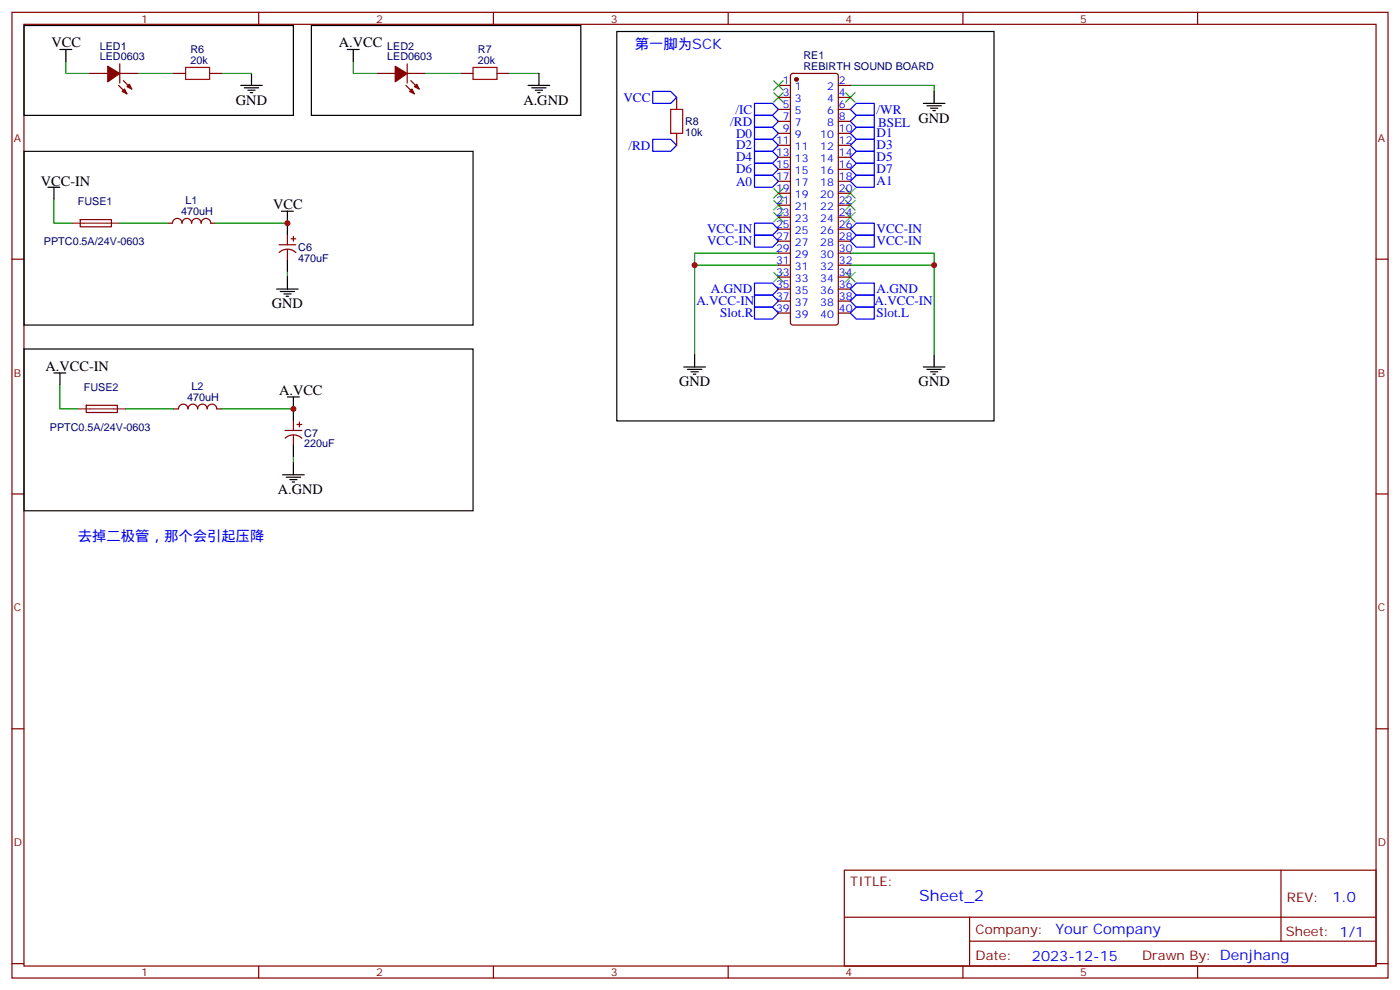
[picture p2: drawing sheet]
<svg xmlns="http://www.w3.org/2000/svg" width="412mm" height="292mm" viewBox="0 0 412 292" stroke-linecap="round" stroke-linejoin="round" font-family="sans-serif">
<g fill="none" stroke="#870000" stroke-width=".35">
<path d="M3.5 3.6h405.4v284.4h-405.4zM7.1 7.2h398.2v277.2h-398.2zM35.3 18.8v5.6M76.2 3.6v3.6M119.9 18.8v5.6M145.3 3.6v3.6M214.5 3.6v3.6M283.6 3.6v3.6M352.8 3.6v3.6M26.5 21.6h5.2M34.9 25.2l2.5 2.4M35.3 21.6h5.3"/>
<path d="M36.3 23.7l2.5 2.5M51.2 21.6h3.5M61.7 21.6h3.6M111.1 21.6h5.3M119.6 25.2l2.5 2.4M119.9 21.6h5.3M121 23.7l2.5 2.5M135.8 21.6h3.5M146.4 21.6h3.5M199.3 28.7v3.5M199.3 39.3v3.5M229.3 25.2h3.5"/>
<path d="M229.3 28.7h3.5M229.3 32.2h3.5M229.3 35.7h3.5M229.3 39.3h3.5M233.1 21.8l.4-.2h12.7l.5 .2 .2 .5v72.7l-.2 .5-.5 .2h-12.7l-.5-.2-.2-.5v-72.7zM246.9 25.2h3.6M246.9 28.7h3.6M246.9 32.2h3.6M246.9 35.7h3.6M246.9 39.3h3.6M229.3 42.8h3.5M229.3 46.3h3.5"/>
<path d="M229.3 49.8h3.5M229.3 53.4h3.5M229.3 56.9h3.5M246.9 42.8h3.6M246.9 46.3h3.6M246.9 49.8h3.6M246.9 53.4h3.6M246.9 56.9h3.6M3.5 76.3h3.6M23.6 64.7h9.2v2l-9.1 .1zM49.4 65.7h1.4a1.41 1.41 0 0 1 1.4-1.4 1.41 1.41 0 0 1 1.4 1.4M53.6 65.7a1.41 1.41 0 0 1 1.4-1.4 1.41 1.41 0 0 1 1.4 1.4"/>
<path d="M56.4 65.7a1.41 1.41 0 0 1 1.5-1.4 1.41 1.41 0 0 1 1.4 1.4M59.3 65.7a1.41 1.41 0 0 1 1.4-1.4 1.41 1.41 0 0 1 1.4 1.4M62.1 65.7h1.4M82.2 72.1h4.9M82.2 74.3a3.5 3.5 0 0 1 4.9 .1M84.7 69.3v2.8M84.7 73.5v2.8M85.7 70.3h1.4M86.4 69.6v1.4M229.3 78.1h3.5M229.3 74.5h3.5M229.3 71h3.5"/>
<path d="M229.3 67.5h3.5M229.3 64h3.5M229.3 60.4h3.5M246.9 78.1h3.6M246.9 74.5h3.6M246.9 71h3.6M246.9 67.5h3.6M246.9 64h3.6M246.9 60.4h3.6M405.3 76.3h3.6M229.3 92.2h3.5M229.3 88.7h3.5"/>
<path d="M229.3 85.1h3.5M229.3 81.6h3.5M246.9 92.2h3.6M246.9 88.7h3.6M246.9 85.1h3.6M246.9 81.6h3.6M25.4 119.4l9.1-.1 .1 2.1-9.2 .1zM51.2 120.4h1.4a1.41 1.41 0 0 1 1.4-1.4 1.41 1.41 0 0 1 1.4 1.4 1.41 1.41 0 0 1 1.4-1.4 1.41 1.41 0 0 1 1.4 1.4 1.41 1.41 0 0 1 1.4-1.4 1.41 1.41 0 0 1 1.4 1.4 1.41 1.41 0 0 1 1.4-1.4 1.41 1.41 0 0 1 1.5 1.4h1.4M84 126.8h4.9M84 129a3.5 3.5 0 0 1 4.9 .1M86.4 123.9v2.9M86.4 128.2v2.8"/>
<path d="M87.5 125h1.4M88.2 124.3v1.4M3.5 145.5h3.6M405.3 145.5h3.6M3.5 214.6h3.6M405.3 214.6h3.6M248.7 256.2h156.6v28.2h-156.6zM377.3 256.2v20.9M248.7 270.1h156.5M285.6 277.1h119.6M285.6 270.1v14.1M3.5 283.7h3.6"/>
<path d="M76.2 284.4v3.6M145.3 284.4v3.6M214.5 284.4v3.6M283.6 284.4v3.6M352.8 284.4v3.6M405.3 283.7h3.6"/>
</g>
<g fill="none" stroke="#00f" stroke-width=".35">
<path d="M192.3 26.9h5.3l1.7 1.8-1.7 1.7h-5.3zM222.2 37.5h5.3l1.8 1.8-1.8 1.7h-5.3zM222.2 34h5.3l1.8 1.7-1.8 1.8h-5.3zM222.2 30.4h5.3l1.8 1.8-1.8 1.8h-5.3zM252.2 37.5h5.3v3.5h-5.3l-1.7-1.7zM252.2 30.4h5.3v3.6h-5.3l-1.7-1.8zM252.2 34h5.3v3.5h-5.3l-1.7-1.8zM192.3 41h5.3l1.7 1.8-1.7 1.8h-5.3zM222.2 51.6h5.3l1.8 1.8-1.8 1.7h-5.3zM222.2 48.1h5.3l1.8 1.7-1.8 1.8h-5.3zM222.2 44.6h5.3l1.8 1.7-1.8 1.8h-5.3zM222.2 41h5.3l1.8 1.8-1.8 1.8h-5.3z"/>
<path d="M252.2 51.6h5.3v3.5h-5.3l-1.7-1.7zM252.2 48.1h5.3v3.5h-5.3l-1.7-1.8zM252.2 44.6h5.3v3.5h-5.3l-1.7-1.8zM252.2 41h5.3v3.6h-5.3l-1.7-1.8zM222.2 69.3h5.3l1.8 1.7-1.8 1.8h-5.3zM222.2 65.7h5.3l1.8 1.8-1.8 1.8h-5.3zM252.2 69.3h5.3v3.5h-5.3l-1.7-1.8zM252.2 65.7h5.3v3.6h-5.3l-1.7-1.8zM222.2 90.4h5.3l1.8 1.8-1.8 1.7h-5.3zM222.2 86.9h5.3l1.8 1.8-1.8 1.7h-5.3zM222.2 83.4h5.3l1.8 1.7-1.8 1.8h-5.3zM250.5 88.7l1.7-1.8h5.3v3.5h-5.3z"/>
<path d="M250.5 92.2l1.7-1.8h5.3v3.5h-5.3zM252.2 83.4h5.3v3.5h-5.3l-1.7-1.8z"/>
</g>
<g fill="none" stroke="#000" stroke-width=".35">
<path d="M7.1 7.5h79.3v26.5h-79.3zM17.6 14.6h3.6M19.4 14.6v3.5M91.7 7.5h79.4v26.5h-79.4zM102.3 14.6h3.5M104.1 14.6v3.5M181.7 9.3h111.1v114.6h-111.1zM70.9 25.2h6.4M72 25.9h4.2M73 26.6h2.1M73.7 27.3h.7M74.1 21.6v3.6"/>
<path d="M155.6 25.2h6.3M156.6 25.9h4.3M157.7 26.6h2.1M158.4 27.3h.7M158.7 21.6v3.6M272 30.4h6.3M273 31.2h4.3M274.1 31.9h2.1M274.8 32.6h.7M275.2 26.9v3.5M7.1 44.6h132.2v51.1h-132.2zM14.1 55.1h3.5"/>
<path d="M15.9 55.1v3.6M82.9 62.2h3.5M84.7 62.2v7.1M84.7 76.3v3.5M81.5 85.1h6.3M82.5 85.8h4.3M83.6 86.5h2.1M84.3 87.2h.7M84.7 81.6v3.5M7.1 102.8h132.2v47.6h-132.2zM15.9 109.8h3.5M17.6 109.8v3.5"/>
<path d="M84.7 116.9h3.5M86.4 116.9v7M201.4 108.1h6.4M202.5 108.8h4.2M203.6 109.5h2.1M204.3 110.2h.7M204.6 104.5v3.6M272 108.1h6.3M273 108.8h4.3M274.1 109.5h2.1M274.8 110.2h.7M275.2 104.5v3.6"/>
<path d="M83.3 139.8h6.3M86.4 131v3.5M86.4 136.3v3.5M84.3 140.5h4.2M85.4 141.2h2.1M86.1 141.9h.7"/>
</g>
<g fill="none" stroke="#008700" stroke-width=".35">
<path d="M19.4 18.1v3.5h7.1M104.1 18.1v3.5h7M40.6 21.6h10.6M65.3 21.6h8.8M125.2 21.6h10.6M149.9 21.6h8.8M250.5 25.2h24.7v1.7M15.9 58.7v7h5.3M35.3 65.7h14.1M63.5 65.7h21.2M84.7 79.8v1.8M204.6 78.1h24.7"/>
<path d="M229.3 74.5h-24.7v30M250.5 74.5h24.7v30M250.5 78.1h24.7M17.6 113.3v7.1h5.3M37 120.4h14.2M65.3 120.4h21.1M86.4 134.5v1.8"/>
</g>
<g fill="none" stroke="#3c3" stroke-width=".35">
<path d="M227.9 27.3l2.8 2.8M227.9 23.7l2.8 2.9M230.7 27.3l-2.8 2.8M230.7 23.7l-2.8 2.9M249.1 27.3l2.8 2.8M251.9 27.3l-2.8 2.8M227.9 59l2.8 2.8M227.9 55.5l2.8 2.8M230.7 59l-2.8 2.8M230.7 55.5l-2.8 2.8M249.1 59l2.8 2.8M249.1 55.5l2.8 2.8"/>
<path d="M251.9 59l-2.8 2.8M251.9 55.5l-2.8 2.8M227.9 62.5l2.8 2.9M230.7 62.5l-2.8 2.9M249.1 62.5l2.8 2.9M251.9 62.5l-2.8 2.9M227.9 80.2l2.8 2.8M230.7 80.2l-2.8 2.8M249.1 80.2l2.8 2.8M251.9 80.2l-2.8 2.8"/>
</g>
<path d="M21.2 65.7h14.1M22.9 120.4h14.1" fill="none" stroke="#8c2424" stroke-width=".35"/>
<path d="M54.7 19.9h7v3.5h-7zM139.3 19.9h7.1v3.5h-7.1zM197.6 32.2h3.5v7.1h-3.5z" fill="none" stroke="#a10000" stroke-width=".35"/>
<g fill="#870000" stroke="#870000" stroke-width=".35">
<path d="M31.7 19.5l3.6 2.1-3.6 2.5z"/>
<path d="M36.7 26.2l.7 1.4-1.4-.7z"/>
<path d="M38.1 24.8l.7 1.4-1.4-.7z"/>
<path d="M116.4 19.5l3.5 2.1-3.5 2.5z"/>
<path d="M120.6 26.9l.8-.7 .7 1.4z"/>
<path d="M122.8 24.8l.7 1.4-1.4-.7z"/>
<circle cx="234.6" cy="23.4" r=".53"/>
</g>
<g fill="#c00">
<circle cx="275.2" cy="78.1" r=".88"/>
<circle cx="204.6" cy="78.1" r=".88"/>
<circle cx="84.7" cy="65.7" r=".88"/>
<circle cx="86.4" cy="120.4" r=".88"/>
</g>
<text font-size="4.6" fill="#00f" x="270.8" y="265.3">Sheet_2</text>
<g font-size="4.2">
<text x="15.2" y="13.9">VCC</text>
<text x="99.8" y="13.9">A.VCC</text>
<text x="69.5" y="30.8">GND</text>
<text x="154.2" y="30.8">A.GND</text>
<text x="270.6" y="36.1">GND</text>
<text x="12" y="54.8">VCC-IN</text>
<text x="80.4" y="61.5">VCC</text>
<text x="80.1" y="90.8">GND</text>
<text x="13.4" y="109.1">A.VCC-IN</text>
<text x="200" y="113.7">GND</text>
<text x="270.6" y="113.7">GND</text>
<text x="82.2" y="116.2">A.VCC</text>
<text x="81.8" y="145.5">A.GND</text>
</g>
<g font-size="4.2" fill="#00f">
<text x="187" y="14.6">第一脚为SCK</text>
<text x="22.9" y="159.2">去掉二极管，那个会引起压降</text>
<text x="392.5" y="265.5">1.0</text>
<text x="310.9" y="275">Your Company</text>
<text x="304" y="282.9">2023-12-15</text>
</g>
<g font-size="3.9" fill="#00f">
<text x="183.6" y="29.9">VCC</text>
<text x="216.6" y="33.5">/IC</text>
<text x="258.2" y="33.5">/WR</text>
<text x="215.1" y="37">/RD</text>
<text x="216.8" y="40.5">D0</text>
<text x="258.2" y="40.4">D1</text>
<text x="258.7" y="37.5">BSEL</text>
<text x="185.1" y="44">/RD</text>
<text x="216.8" y="47.5">D4</text>
<text x="216.8" y="44">D2</text>
<text x="258.2" y="47.5">D5</text>
<text x="258.2" y="44">D3</text>
<text x="216.8" y="51">D6</text>
<text x="258.2" y="51">D7</text>
<text x="216.8" y="54.6">A0</text>
<text x="258.2" y="54.5">A1</text>
<text x="208.3" y="68.7">VCC-IN</text>
<text x="258.2" y="68.7">VCC-IN</text>
<text x="208.3" y="72.3">VCC-IN</text>
<text x="258.2" y="72.3">VCC-IN</text>
<text x="205.1" y="89.9">A.VCC-IN</text>
<text x="209.4" y="86.4">A.GND</text>
<text x="257.6" y="89.9">A.VCC-IN</text>
<text x="258.2" y="86.4">A.GND</text>
<text x="212.2" y="93.4">Slot.R</text>
<text x="258.2" y="93.5">Slot.L</text>
</g>
<g font-size="3.9" fill="#800">
<text x="250.5" y="260.8">TITLE:</text>
<text x="379.1" y="265.5">REV:</text>
<text x="287.4" y="275">Company:</text>
<text x="378.7" y="275.6">Sheet: 1/1</text>
<text x="287.4" y="282.7">Date:</text>
<text x="336.4" y="282.8">Drawn By: Denjhang</text>
</g>
<g font-size="3.2" fill="#800">
<text x="41.6" y="6.6">1</text>
<text x="110.8" y="6.6">2</text>
<text x="179.9" y="6.6">3</text>
<text x="249.1" y="6.6">4</text>
<text x="318.2" y="6.6">5</text>
<text x="4.1" y="41.7">A</text>
<text x="405.9" y="41.7">A</text>
<text x="4.1" y="110.9">B</text>
<text x="405.9" y="110.9">B</text>
<text x="4.1" y="180">C</text>
<text x="405.9" y="180">C</text>
<text x="4.1" y="249.2">D</text>
<text x="405.9" y="249.2">D</text>
<text x="41.6" y="287.4">1</text>
<text x="110.8" y="287.4">2</text>
<text x="179.9" y="287.4">3</text>
<text x="249.1" y="287.4">4</text>
<text x="318.2" y="287.4">5</text>
</g>
<g font-size="3.2" fill="#000080">
<text x="29.4" y="17.7">LED0603</text>
<text x="29.4" y="14.6">LED1</text>
<text x="56.1" y="15.6">R6</text>
<text x="114.1" y="17.7">LED0603</text>
<text x="114.1" y="14.6">LED2</text>
<text x="140.8" y="15.6">R7</text>
<text x="236.7" y="17.4">RE1</text>
<text x="56.1" y="18.8">20k</text>
<text x="140.8" y="18.8">20k</text>
<text x="236.7" y="20.5">REBIRTH SOUND BOARD</text>
<text x="201.8" y="40.1">10k</text>
<text x="201.8" y="36.9">R8</text>
<text x="22.9" y="60.5">FUSE1</text>
<text x="53.4" y="63.3">470uH</text>
<text x="54.6" y="60">L1</text>
<text x="12.9" y="72.2">PPTC0.5A/24V-0603</text>
<text x="87.9" y="77.1">470uF</text>
<text x="87.9" y="73.9">C6</text>
<text x="24.7" y="115.2">FUSE2</text>
<text x="55.1" y="118">470uH</text>
<text x="56.4" y="114.7">L2</text>
<text x="14.7" y="126.8">PPTC0.5A/24V-0603</text>
<text x="89.6" y="131.8">220uF</text>
<text x="89.6" y="128.6">C7</text>
</g>
<g font-size="3.2" fill="#00f">
<text x="230.6" y="24.8">1</text>
<text x="230.6" y="28.3">3</text>
<text x="234.1" y="26.6">1</text>
<text x="243.6" y="26.6">2</text>
<text x="247.1" y="28.3">4</text>
<text x="247.1" y="24.8">2</text>
<text x="230.6" y="31.9">5</text>
<text x="230.6" y="35.4">7</text>
<text x="234.1" y="30.1">3</text>
<text x="234.1" y="33.6">5</text>
<text x="243.6" y="33.6">6</text>
<text x="243.6" y="30.1">4</text>
<text x="247.1" y="35.4">8</text>
<text x="247.1" y="31.9">6</text>
<text x="230.6" y="38.9">9</text>
<text x="234.1" y="37.1">7</text>
<text x="234.1" y="40.7">9</text>
<text x="241.6" y="40.7">10</text>
<text x="243.6" y="37.1">8</text>
<text x="247.1" y="38.9">10</text>
<text x="228.6" y="42.4">11</text>
<text x="228.6" y="46">13</text>
<text x="234.1" y="44.2">11</text>
<text x="234.1" y="47.7">13</text>
<text x="241.6" y="47.7">14</text>
<text x="241.6" y="44.2">12</text>
<text x="247.1" y="46">14</text>
<text x="247.1" y="42.4">12</text>
<text x="228.6" y="49.5">15</text>
<text x="228.6" y="53">17</text>
<text x="234.1" y="51.3">15</text>
<text x="241.6" y="51.3">16</text>
<text x="247.1" y="53">18</text>
<text x="247.1" y="49.5">16</text>
<text x="228.6" y="56.6">19</text>
<text x="234.1" y="54.8">17</text>
<text x="234.1" y="58.3">19</text>
<text x="241.6" y="58.3">20</text>
<text x="241.6" y="54.8">18</text>
<text x="247.1" y="56.6">20</text>
<text x="228.6" y="60.1">21</text>
<text x="228.6" y="63.6">23</text>
<text x="234.1" y="61.8">21</text>
<text x="234.1" y="65.4">23</text>
<text x="241.6" y="65.4">24</text>
<text x="241.6" y="61.8">22</text>
<text x="247.1" y="63.6">24</text>
<text x="247.1" y="60.1">22</text>
<text x="228.6" y="67.1">25</text>
<text x="228.6" y="70.7">27</text>
<text x="234.1" y="68.9">25</text>
<text x="241.6" y="68.9">26</text>
<text x="247.1" y="70.7">28</text>
<text x="247.1" y="67.1">26</text>
<text x="228.6" y="74.2">29</text>
<text x="228.6" y="77.7">31</text>
<text x="234.1" y="72.4">27</text>
<text x="234.1" y="76">29</text>
<text x="241.6" y="76">30</text>
<text x="241.6" y="72.4">28</text>
<text x="247.1" y="77.7">32</text>
<text x="247.1" y="74.2">30</text>
<text x="228.6" y="81.2">33</text>
<text x="234.1" y="79.5">31</text>
<text x="234.1" y="83">33</text>
<text x="241.6" y="83">34</text>
<text x="241.6" y="79.5">32</text>
<text x="247.1" y="81.2">34</text>
<text x="228.6" y="84.8">35</text>
<text x="228.6" y="88.3">37</text>
<text x="234.1" y="86.5">35</text>
<text x="241.6" y="86.5">36</text>
<text x="247.1" y="88.3">38</text>
<text x="247.1" y="84.8">36</text>
<text x="228.6" y="91.8">39</text>
<text x="234.1" y="90.1">37</text>
<text x="234.1" y="93.6">39</text>
<text x="241.6" y="93.6">40</text>
<text x="241.6" y="90.1">38</text>
<text x="247.1" y="91.8">40</text>
</g>
</svg>
